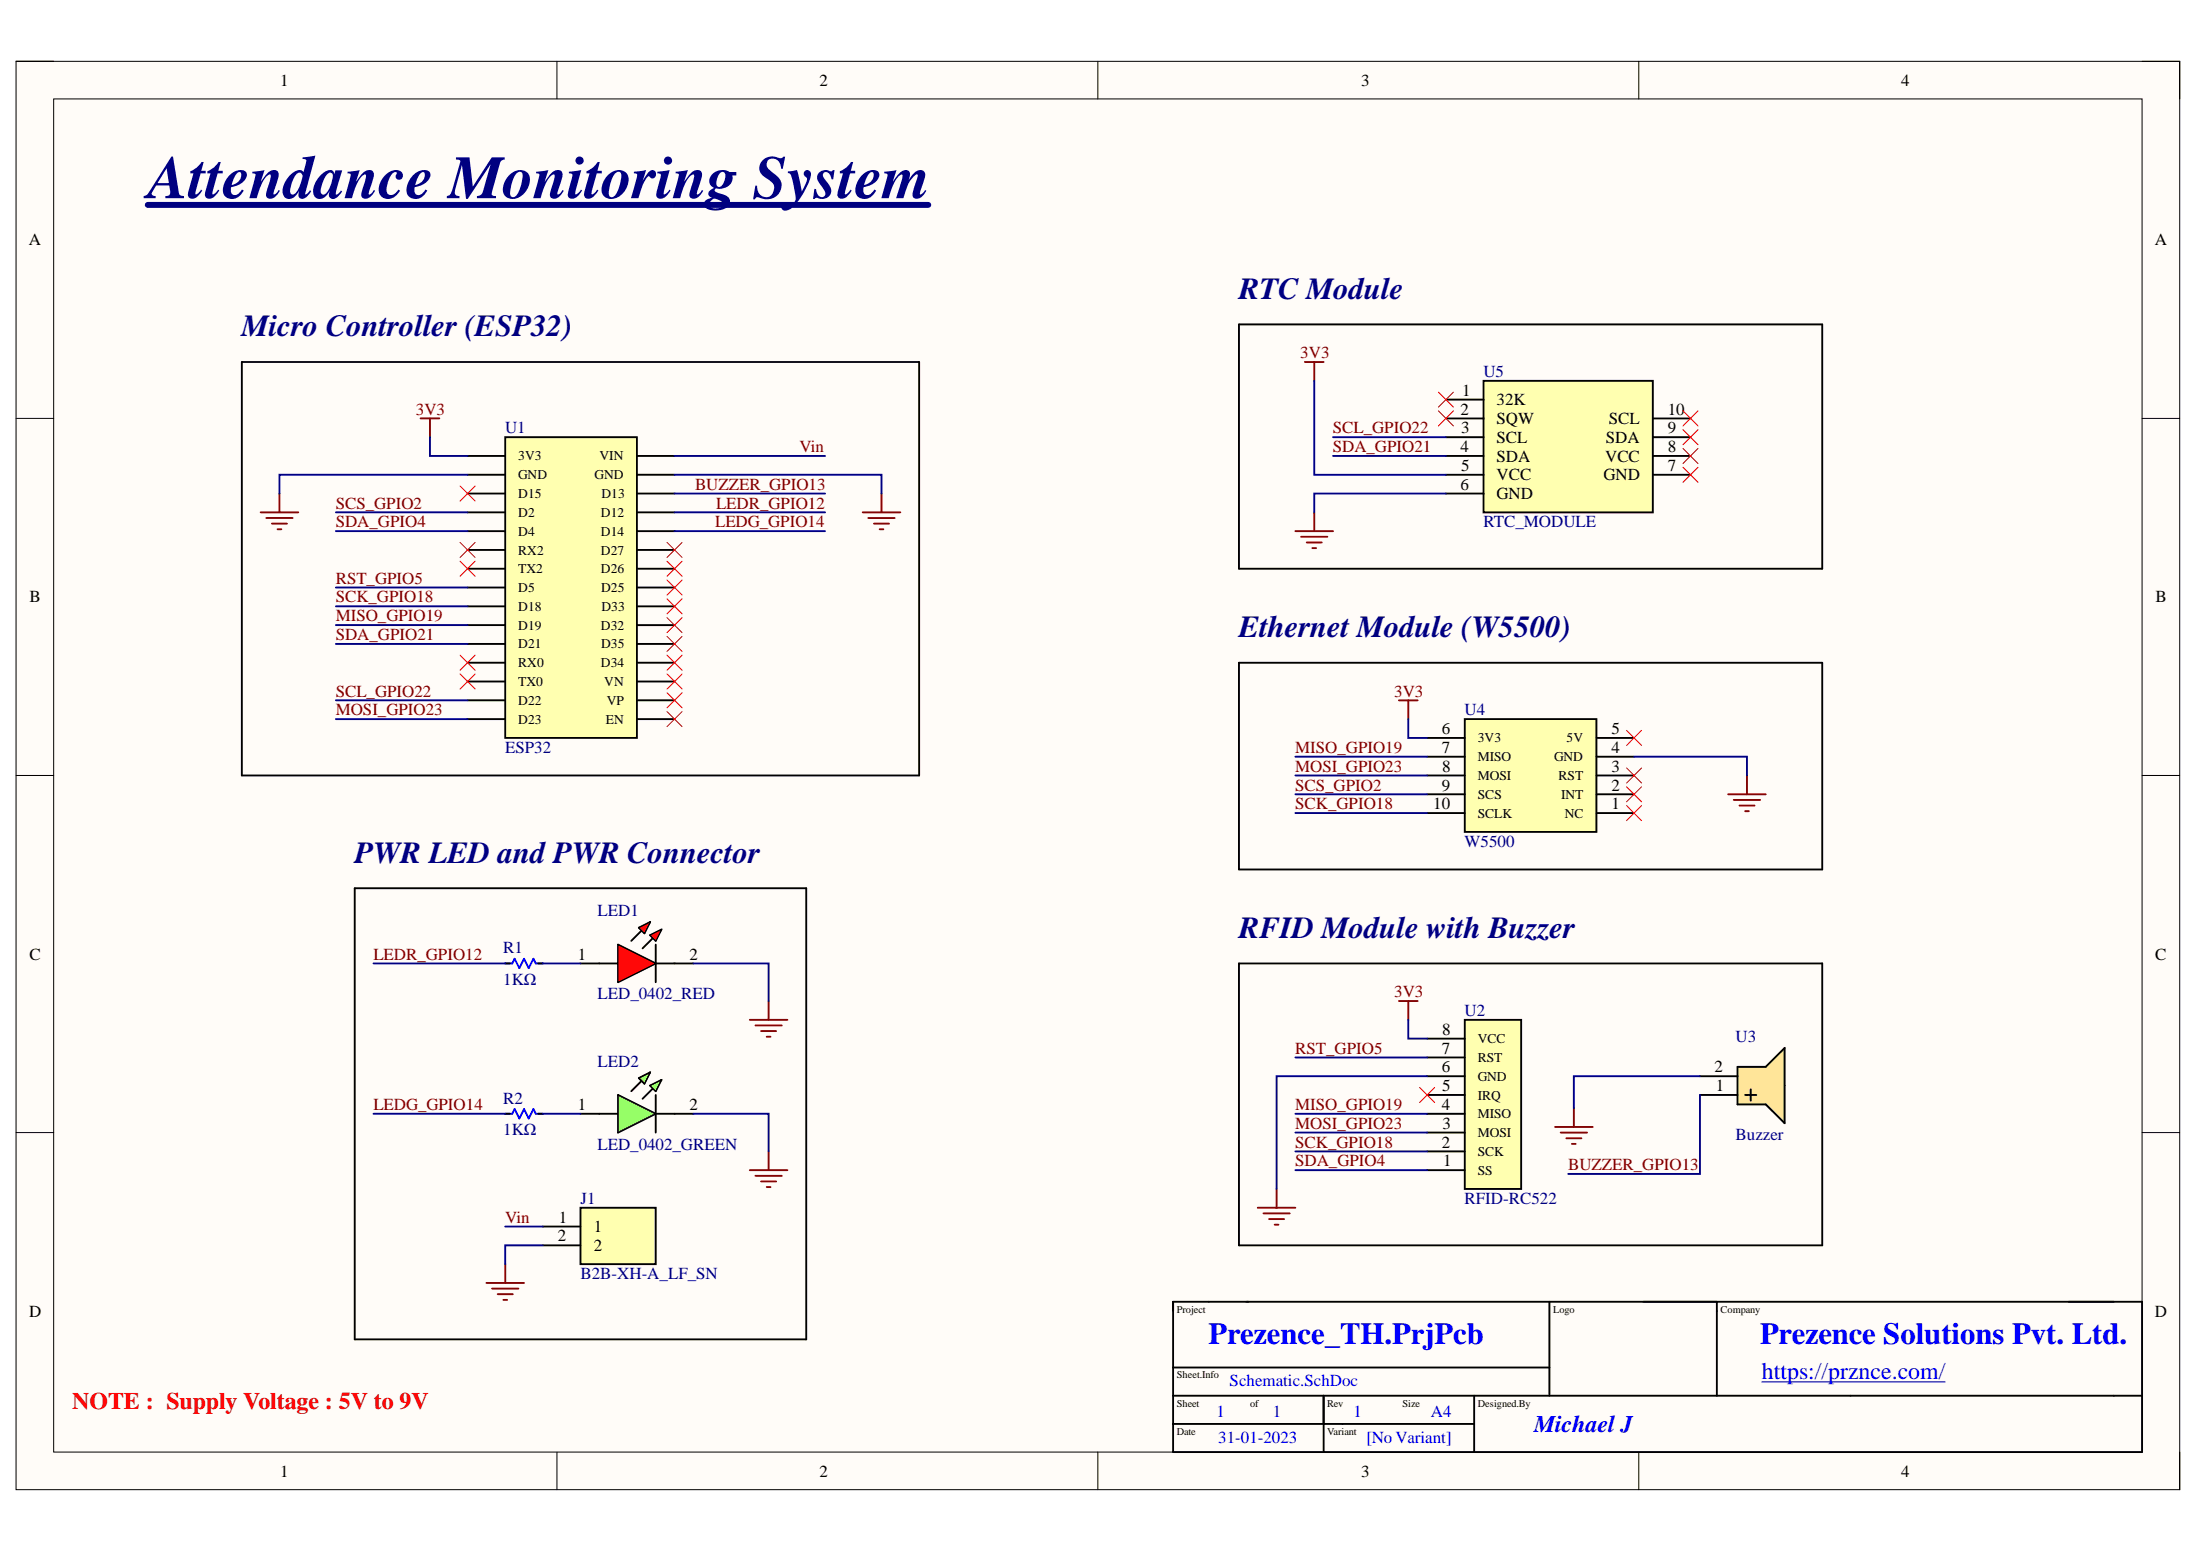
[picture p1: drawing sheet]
<svg xmlns="http://www.w3.org/2000/svg" width="297mm" height="210mm" viewBox="0 0 297 210" stroke-linecap="round" stroke-linejoin="round" font-family="sans-serif">
<path d="M2.2 8.3h292.1v192.8h-292.1z" fill-rule="evenodd" fill="#fffcf8"/>
<path d="M2.2 8.3h292.1v192.8h-292.1z" fill="none" stroke="#000" stroke-width=".14"/>
<path d="M7.2 13.4h282v182.6h-282z" fill-rule="evenodd" fill="#fffcf8"/>
<g fill="none" stroke="#000" stroke-width=".14">
<path d="M2.2 8.3h5M7.2 13.4h282v182.6h-282zM75.2 8.3v5M148.2 8.3v5M221.3 8.3v5.1M289.2 8.3h5.1v5.1M2.2 56.5h5M289.2 56.5h5.1M2.2 104.7h5M289.2 104.7h5.1M2.2 152.9h5M289.2 152.9h5.1"/>
<path d="M75.2 196v5.1M148.2 196v5.1M221.3 196v5.1M294.3 196v5.1"/>
</g>
<path d="M68.2 59h17.8v40.6h-17.8z" fill-rule="evenodd" fill="#ffffb0"/>
<g fill="none" stroke="#000" stroke-width=".25">
<path d="M68.2 59h17.8v40.6h-17.8zM63.1 61.5h5.1M63.1 64.1h5.1M63.1 66.6h5.1M63.1 69.2h5.1M63.1 71.7h5.1M63.1 74.2h5.1M63.1 76.8h5.1M63.1 79.3h5.1M86 61.5h5.1M86 64.1h5.1M86 66.6h5.1"/>
<path d="M86 69.2h5.1M86 71.7h5.1M86 74.2h5.1M86 76.8h5.1M86 79.3h5.1M63.1 81.8h5.1M63.1 84.4h5.1M63.1 86.9h5.1M63.1 89.5h5.1M63.1 92h5.1M63.1 94.5h5.1M63.1 97.1h5.1"/>
<path d="M86 81.8h5.1M86 84.4h5.1M86 86.9h5.1M86 89.5h5.1M86 92h5.1M86 94.5h5.1M86 97.1h5.1"/>
</g>
<path d="M197.8 97.1h17.7v15.2h-17.7z" fill-rule="evenodd" fill="#ffffb0"/>
<path d="M192.7 99.6h5.1M197.8 97.1h17.7v15.2h-17.7zM215.5 99.6h5.1M192.7 102.1h5.1M192.7 104.7h5.1M192.7 107.2h5.1M192.7 109.8h5.1M215.5 102.1h5.1M215.5 104.7h5.1M215.5 107.2h5.1M215.5 109.8h5.1" fill="none" stroke="#000" stroke-width=".25"/>
<path d="M234.6 144h3.8l2.6-2.5v10.1l-2.6-2.5h-3.8z" fill-rule="evenodd" fill="#ffe599"/>
<path d="M234.6 144h3.8l2.6-2.5v10.1l-2.6-2.5h-3.8z" fill="none" stroke="#000" stroke-width=".14"/>
<path d="M229.5 147.8h5.1M229.5 145.3h5.1M234.6 144h3.8l2.6-2.5v10.1l-2.6-2.5h-3.8zM235.6 147.8h1.5M236.4 147v1.6" fill="none" stroke="#000" stroke-width=".25"/>
<path d="M197.8 137.7h7.6v22.8h-7.6z" fill-rule="evenodd" fill="#ffffb0"/>
<path d="M197.8 137.7h7.6v22.8h-7.6zM192.7 158h5.1M192.7 155.4h5.1M192.7 152.9h5.1M192.7 150.3h5.1M192.7 147.8h5.1M192.7 145.3h5.1M192.7 142.7h5.1M192.7 140.2h5.1" fill="none" stroke="#000" stroke-width=".25"/>
<path d="M200.3 51.4h22.9v17.8h-22.9z" fill-rule="evenodd" fill="#ffffb0"/>
<g fill="none" stroke="#000" stroke-width=".25">
<path d="M195.2 53.9h5.1M195.2 56.5h5.1M195.2 59h5.1M200.3 51.4h22.9v17.8h-22.9zM223.2 56.5h5M223.2 59h5M195.2 61.5h5.1M195.2 64.1h5.1M195.2 66.6h5.1M223.2 61.5h5M223.2 64.1h5M78.4 130.1h5.1"/>
<path d="M83.5 127.5l5 2.6-5 2.5zM86.3 125.2l1.5-.7-.8 1.5zM87.8 126.2l1.5-.7-.8 1.5zM87.8 124.5l-2.6 2.5M88.5 130.1h5.1M88.5 127.5v5.1M89.3 125.5l-2.5 2.5"/>
</g>
<g fill="none" stroke="#800000" stroke-width=".25">
<path d="M56.8 56.5h2.5M58.1 56.5v2.5M35.2 69.2h5.1M36 69.9h3.5M36.7 70.7h2M37.5 71.4h.5M37.7 66.6v2.6M174.9 71.7h5.1M175.7 72.5h3.5M176.4 73.2h2.1M177.2 74h.5M177.4 69.2v2.5"/>
<path d="M188.9 94.5h2.5M190.1 94.5v2.6M233.3 107.2h5.1M234.1 108h3.5M234.9 108.7h2M235.6 109.5h.5M235.9 104.7v2.5M188.9 135.1h2.5M190.1 135.1v2.6M210 152.1h5M210.7 152.9h3.6M211.5 153.7h2"/>
<path d="M212.2 154.4h.5M212.5 149.6v2.5M169.8 163h5.1M170.6 163.8h3.5M171.4 164.6h2M172.1 165.3h.5M172.4 160.5v2.5"/>
</g>
<g fill="none" stroke="#f00" stroke-width=".14">
<path d="M194.2 52.9l2 2.1M194.2 55.5l2 2M196.2 52.9l-2 2.1M196.2 55.5l-2 2M227.2 55.5l2.1 2M227.2 58l2.1 2M229.3 55.5l-2.1 2M229.3 58l-2.1 2M62.1 73.2l2 2M62.1 75.8l2 2M62.1 65.6l2 2M64.1 73.2l-2 2"/>
<path d="M64.1 75.8l-2 2M64.1 65.6l-2 2M90.1 78.3l2 2M90.1 75.8l2 2M90.1 73.2l2 2.1M92.1 78.3l-2 2M92.1 75.8l-2 2M92.1 73.2l-2 2.1M227.2 60.5l2.1 2.1M227.2 63.1l2.1 2M229.3 60.5l-2.1 2.1M229.3 63.1l-2.1 2"/>
<path d="M62.1 91l2 2M62.1 88.4l2 2.1M64.1 91l-2 2M64.1 88.4l-2 2.1M90.1 96.1l2 2M90.1 93.5l2 2M90.1 91l2 2M90.1 88.4l2 2.1M90.1 85.9l2 2M90.1 83.4l2 2M90.1 80.8l2 2.1M92.1 96.1l-2 2"/>
<path d="M92.1 93.5l-2 2M92.1 91l-2 2M92.1 88.4l-2 2.1M92.1 85.9l-2 2M92.1 83.4l-2 2M92.1 80.8l-2 2.1M219.6 98.6l2 2M221.6 98.6l-2 2M219.6 106.2l2 2M219.6 108.7l2 2.1M221.6 106.2l-2 2M221.6 108.7l-2 2.1"/>
<path d="M191.7 146.8l2 2M193.7 146.8l-2 2"/>
</g>
<path d="M83.5 127.5l5 2.6-5 2.5z" fill="#f00"/>
<path d="M83.5 127.5l5 2.6-5 2.5z" fill="none" stroke="#000" stroke-width=".14"/>
<path d="M87.8 126.2l1.5-.7-.8 1.5z" fill="#f00"/>
<path d="M87.8 126.2l1.5-.7-.8 1.5z" fill="none" stroke="#000" stroke-width=".14"/>
<path d="M86.3 125.2l1.5-.7-.8 1.5z" fill="#f00"/>
<path d="M86.3 125.2l1.5-.7-.8 1.5z" fill="none" stroke="#000" stroke-width=".14"/>
<path d="M68.2 130.1h1l.3-.7 .6 1.3 .7-1.3 .6 1.3 .6-1.3 .3 .7h1M68.2 150.3h1l.3-.6 .6 1.3 .7-1.3 .6 1.3 .6-1.3 .3 .6h1" fill="none" stroke="#00f" stroke-width=".25"/>
<path d="M68.2 130.1h.6M72.7 130.1h.6M68.2 150.3h.6M72.7 150.3h.6M78.4 150.3h5.1M83.5 147.8l5 2.5-5 2.6zM86.3 145.5l1.5-.7-.8 1.5zM87.8 146.5l1.5-.7-.8 1.5zM87.8 144.8l-2.6 2.5M88.5 150.3h5.1M88.5 147.8v5.1M89.3 145.8l-2.5 2.5" fill="none" stroke="#000" stroke-width=".25"/>
<path d="M83.5 147.8l5 2.5-5 2.6z" fill="#0f0"/>
<path d="M83.5 147.8l5 2.5-5 2.6z" fill="none" stroke="#000" stroke-width=".14"/>
<path d="M87.8 146.5l1.5-.7-.8 1.5z" fill="#0f0"/>
<path d="M87.8 146.5l1.5-.7-.8 1.5z" fill="none" stroke="#000" stroke-width=".14"/>
<path d="M86.3 145.5l1.5-.7-.8 1.5z" fill="#0f0"/>
<path d="M86.3 145.5l1.5-.7-.8 1.5z" fill="none" stroke="#000" stroke-width=".14"/>
<g fill="none" stroke="#800000" stroke-width=".25">
<path d="M176.2 48.9h2.5M177.4 48.9v2.5M116.5 69.2h5.1M117.2 69.9h3.6M118 70.7h2M118.8 71.4h.5M119 66.6v2.6M101.2 137.7h5.1M102 138.4h3.6M102.8 139.2h2M103.5 139.9h.5M103.8 135.1v2.6"/>
<path d="M101.2 158h5.1M102 158.7h3.6M102.8 159.5h2M103.8 155.4v2.6M103.5 160.2h.5"/>
</g>
<path d="M219.6 103.7l2 2M221.6 103.7l-2 2" fill="none" stroke="#f00" stroke-width=".14"/>
<path d="M78.4 163h10.1v7.6h-10.1z" fill-rule="evenodd" fill="#ffffb0"/>
<g fill="none" stroke="#000" stroke-width=".25">
<path d="M32.7 48.9h91.4v55.8h-91.4zM167.3 43.8h78.7v33h-78.7zM167.3 89.5h78.7v27.9h-78.7zM47.9 119.9h61v60.9h-61zM167.3 130.1h78.7v38h-78.7zM73.3 165.6h5.1M73.3 168.1h5.1M78.4 163h10.1v7.6h-10.1zM158.4 175.7h130.8v20.3h-130.8zM209.2 175.7v12.7M231.8 175.7v12.7M158.4 192.2h40.6"/>
<path d="M158.4 188.4h130.8M158.4 184.6h50.8M178.7 188.4v7.6M199 188.4v7.6"/>
</g>
<path d="M65.7 173.2h5.1M66.4 173.9h3.6M67.2 174.7h2M68 175.5h.5M68.2 170.6v2.6" fill="none" stroke="#800000" stroke-width=".25"/>
<path d="M19.9 27.7h105.4" fill="none" stroke="#000080" stroke-width=".8"/>
<g fill="none" stroke="#000080" stroke-width=".25">
<path d="M58.1 59v2.5h5M177.4 51.4v12.7h17.8M180 59h15.2M45.3 71.7h17.8M45.3 69.2h17.8M45.3 79.3h17.8M63.1 64.1h-25.4v2.5M91.1 64.1h27.9v2.5M91.1 61.5h20.3M91.1 66.6h20.3M91.1 71.7h20.3M91.1 69.2h20.3"/>
<path d="M180 61.5h15.2M195.2 66.6h-17.8v2.6M45.3 81.8h17.8M45.3 84.4h17.8M45.3 86.9h17.8M45.3 94.5h17.8M45.3 97.1h17.8M190.1 97.1v2.5h2.6M174.9 109.8h17.8M174.9 107.2h17.8M174.9 104.7h17.8M174.9 102.1h17.8"/>
<path d="M220.6 102.1h15.3v2.6M50.4 130.1h17.8M73.3 130.1h5.1M93.6 130.1h10.2v5M190.1 137.7v2.5h2.6M50.4 150.3h17.8M73.3 150.3h5.1M93.6 150.3h10.2v5.1M174.9 142.7h17.8M174.9 150.3h17.8M174.9 152.9h17.8M174.9 155.4h17.8"/>
<path d="M174.9 158h17.8M192.7 145.3h-20.3v15.2M229.5 145.3h-17v4.3M229.5 147.8v10.7h-17.8M68.2 165.6h5.1M73.3 168.1h-5.1v2.5"/>
</g>
<path d="M237.9 186.5h24.7" fill="none" stroke="#00f" stroke-width=".17"/>
<text font-size="8.2" fill="#000080" x="19.9" y="26.8">Attendance Monitoring System</text>
<g font-size="4.1" fill="#000080">
<text x="167.3" y="40.3">RTC Module</text>
<text x="32.6" y="45.4">Micro Controller (ESP32)</text>
<text x="167.3" y="86">Ethernet Module (W5500)</text>
<text x="47.9" y="116.5">PWR LED and PWR Connector</text>
<text x="167.3" y="126.6">RFID Module with Buzzer</text>
</g>
<g font-size="4.1" fill="#00f">
<text x="163.2" y="181.4">Prezence_TH.PrjPcb</text>
<text x="237.6" y="181.4">Prezence Solutions Pvt. Ltd.</text>
</g>
<text font-size="3.2" fill="#f00" x="9.8" y="190.2">NOTE : Supply Voltage : 5V to 9V</text>
<g font-size="3.2" fill="#00f">
<text x="237.9" y="186.2">https://prznce.com/</text>
<text x="207.1" y="193.3">Michael J</text>
</g>
<g font-size="2.3">
<text x="37.8" y="11.6">1</text>
<text x="110.7" y="11.6">2</text>
<text x="183.8" y="11.6">3</text>
<text x="256.7" y="11.6">4</text>
<text x="3.9" y="33.1">A</text>
<text x="290.9" y="33.1">A</text>
<text x="197.4" y="53.4">1</text>
<text x="197.2" y="56">2</text>
<text x="197.3" y="58.5">3</text>
<text x="202.1" y="54.7">32K</text>
<text x="202.1" y="57.2">SQW</text>
<text x="202.1" y="59.8">SCL</text>
<text x="216.8" y="59.8">SDA</text>
<text x="217.2" y="57.2">SCL</text>
<text x="225.2" y="58.5">9</text>
<text x="225.2" y="56">10</text>
<text x="197.2" y="61.1">4</text>
<text x="197.3" y="63.6">5</text>
<text x="202.1" y="62.3">SDA</text>
<text x="202.1" y="64.9">VCC</text>
<text x="216.5" y="64.9">GND</text>
<text x="216.7" y="62.3">VCC</text>
<text x="225.2" y="63.6">7</text>
<text x="225.2" y="61.1">8</text>
<text x="197.2" y="66.1">6</text>
<text x="202.1" y="67.4">GND</text>
<text x="4" y="81.3">B</text>
<text x="291" y="81.3">B</text>
<text x="194.7" y="99.1">6</text>
<text x="194.7" y="101.6">7</text>
<text x="217.6" y="101.6">4</text>
<text x="217.6" y="99.1">5</text>
<text x="194.7" y="106.7">9</text>
<text x="194.7" y="104.2">8</text>
<text x="217.6" y="106.7">2</text>
<text x="217.6" y="104.2">3</text>
<text x="193.5" y="109.3">10</text>
<text x="217.6" y="109.3">1</text>
<text x="4" y="129.6">C</text>
<text x="78" y="129.6">1</text>
<text x="93.1" y="129.6">2</text>
<text x="291" y="129.6">C</text>
<text x="194.7" y="142.2">7</text>
<text x="194.7" y="139.7">8</text>
<text x="78" y="149.9">1</text>
<text x="93.1" y="149.9">2</text>
<text x="194.7" y="149.9">4</text>
<text x="194.7" y="144.7">6</text>
<text x="194.7" y="147.3">5</text>
<text x="231.5" y="144.7">2</text>
<text x="231.7" y="147.3">1</text>
<text x="194.7" y="154.9">2</text>
<text x="194.7" y="152.4">3</text>
<text x="194.8" y="157.4">1</text>
<text x="75.3" y="167.6">2</text>
<text x="75.5" y="165">1</text>
<text x="80.2" y="166.3">1</text>
<text x="80.2" y="168.9">2</text>
<text x="3.9" y="177.7">D</text>
<text x="291" y="177.7">D</text>
<text x="37.8" y="199.3">1</text>
<text x="110.7" y="199.3">2</text>
<text x="183.8" y="199.3">3</text>
<text x="256.7" y="199.3">4</text>
</g>
<g font-size="2.3" fill="#800000">
<text x="175.6" y="48.4">3V3</text>
<text x="56.2" y="56">3V3</text>
<text x="180" y="58.5">SCL_GPIO22</text>
<text x="108" y="61.1">Vin</text>
<text x="180" y="61.1">SDA_GPIO21</text>
<text x="45.3" y="71.2">SDA_GPIO4</text>
<text x="45.3" y="68.7">SCS_GPIO2</text>
<text x="93.8" y="66.1">BUZZER_GPIO13</text>
<text x="96.6" y="71.2">LEDG_GPIO14</text>
<text x="96.7" y="68.7">LEDR_GPIO12</text>
<text x="45.3" y="81.3">SCK_GPIO18</text>
<text x="45.3" y="83.9">MISO_GPIO19</text>
<text x="45.3" y="78.8">RST_GPIO5</text>
<text x="45.3" y="86.4">SDA_GPIO21</text>
<text x="45.3" y="94">SCL_GPIO22</text>
<text x="188.2" y="94">3V3</text>
<text x="45.3" y="96.6">MOSI_GPIO23</text>
<text x="174.9" y="101.6">MISO_GPIO19</text>
<text x="174.9" y="104.2">MOSI_GPIO23</text>
<text x="174.9" y="106.7">SCS_GPIO2</text>
<text x="174.9" y="109.3">SCK_GPIO18</text>
<text x="50.4" y="129.6">LEDR_GPIO12</text>
<text x="188.2" y="134.6">3V3</text>
<text x="174.9" y="142.2">RST_GPIO5</text>
<text x="50.4" y="149.9">LEDG_GPIO14</text>
<text x="174.9" y="149.9">MISO_GPIO19</text>
<text x="174.9" y="154.9">SCK_GPIO18</text>
<text x="174.9" y="152.4">MOSI_GPIO23</text>
<text x="174.9" y="157.4">SDA_GPIO4</text>
<text x="211.7" y="158">BUZZER_GPIO13</text>
<text x="68.2" y="165">Vin</text>
</g>
<g font-size="2.3" fill="#000080">
<text x="200.3" y="50.9">U5</text>
<text x="68.2" y="58.5">U1</text>
<text x="200.3" y="71.2">RTC_MODULE</text>
<text x="68.2" y="101.6">ESP32</text>
<text x="197.7" y="96.6">U4</text>
<text x="197.7" y="114.3">W5500</text>
<text x="80.7" y="123.7">LED1</text>
<text x="67.9" y="128.7">R1</text>
<text x="67.9" y="133">1KΩ</text>
<text x="80.7" y="134.9">LED_0402_RED</text>
<text x="197.7" y="137.2">U2</text>
<text x="80.7" y="144">LED2</text>
<text x="234.3" y="140.7">U3</text>
<text x="67.9" y="149">R2</text>
<text x="67.9" y="153.3">1KΩ</text>
<text x="80.7" y="155.2">LED_0402_GREEN</text>
<text x="234.3" y="153.9">Buzzer</text>
<text x="78.4" y="162.5">J1</text>
<text x="197.7" y="162.5">RFID-RC522</text>
<text x="78.4" y="172.7">B2B-XH-A_LF_SN</text>
</g>
<g font-size="2.3" fill="#00f">
<text x="164.2" y="191.2">1</text>
<text x="166" y="187.1">Schematic.SchDoc</text>
<text x="171.8" y="191.2">1</text>
<text x="182.7" y="191.2">1</text>
<text x="193.2" y="191.2">A4</text>
<text x="164.5" y="194.8">31-01-2023</text>
<text x="184.5" y="194.8">[No Variant]</text>
</g>
<g font-size="1.8">
<text x="70" y="62.2">3V3</text>
<text x="70" y="64.7">GND</text>
<text x="80.3" y="64.7">GND</text>
<text x="81" y="62.2">VIN</text>
<text x="70" y="67.2">D15</text>
<text x="70" y="69.8">D2</text>
<text x="81.1" y="69.8">D12</text>
<text x="81.2" y="67.2">D13</text>
<text x="70" y="72.3">D4</text>
<text x="70" y="74.9">RX2</text>
<text x="70" y="77.4">TX2</text>
<text x="81.1" y="77.4">D26</text>
<text x="81.1" y="74.9">D27</text>
<text x="81.1" y="72.3">D14</text>
<text x="70" y="79.9">D5</text>
<text x="70" y="82.5">D18</text>
<text x="81.2" y="79.9">D25</text>
<text x="81.2" y="82.5">D33</text>
<text x="70" y="85">D19</text>
<text x="70" y="87.5">D21</text>
<text x="81.1" y="85">D32</text>
<text x="81.2" y="87.5">D35</text>
<text x="70" y="90.1">RX0</text>
<text x="70" y="92.6">TX0</text>
<text x="70" y="95.1">D22</text>
<text x="81.1" y="90.1">D34</text>
<text x="81.6" y="92.6">VN</text>
<text x="81.9" y="95.1">VP</text>
<text x="70" y="97.7">D23</text>
<text x="81.8" y="97.7">EN</text>
<text x="199.5" y="100.2">3V3</text>
<text x="211.5" y="100.2">5V</text>
<text x="199.5" y="102.8">MISO</text>
<text x="199.5" y="105.3">MOSI</text>
<text x="199.5" y="107.8">SCS</text>
<text x="209.8" y="102.8">GND</text>
<text x="210.4" y="105.3">RST</text>
<text x="210.8" y="107.8">INT</text>
<text x="199.5" y="110.4">SCLK</text>
<text x="211.3" y="110.4">NC</text>
<text x="199.5" y="143.4">RST</text>
<text x="199.5" y="140.8">VCC</text>
<text x="199.5" y="148.4">IRQ</text>
<text x="199.5" y="145.9">GND</text>
<text x="199.5" y="153.5">MOSI</text>
<text x="199.5" y="151">MISO</text>
<text x="199.5" y="158.5">SS</text>
<text x="199.5" y="156">SCK</text>
</g>
<g font-size="1.4">
<text x="158.9" y="177.2">Project</text>
<text x="209.7" y="177.2">Logo</text>
<text x="232.3" y="177.2">Company</text>
<text x="158.9" y="186.1">Sheet.Info</text>
<text x="158.9" y="189.9">Sheet</text>
<text x="168.8" y="189.9">of</text>
<text x="179.2" y="189.9">Rev</text>
<text x="189.4" y="189.9">Size</text>
<text x="199.5" y="189.9">Designed.By</text>
<text x="158.9" y="193.7">Date</text>
<text x="179.2" y="193.7">Variant</text>
</g>
</svg>
